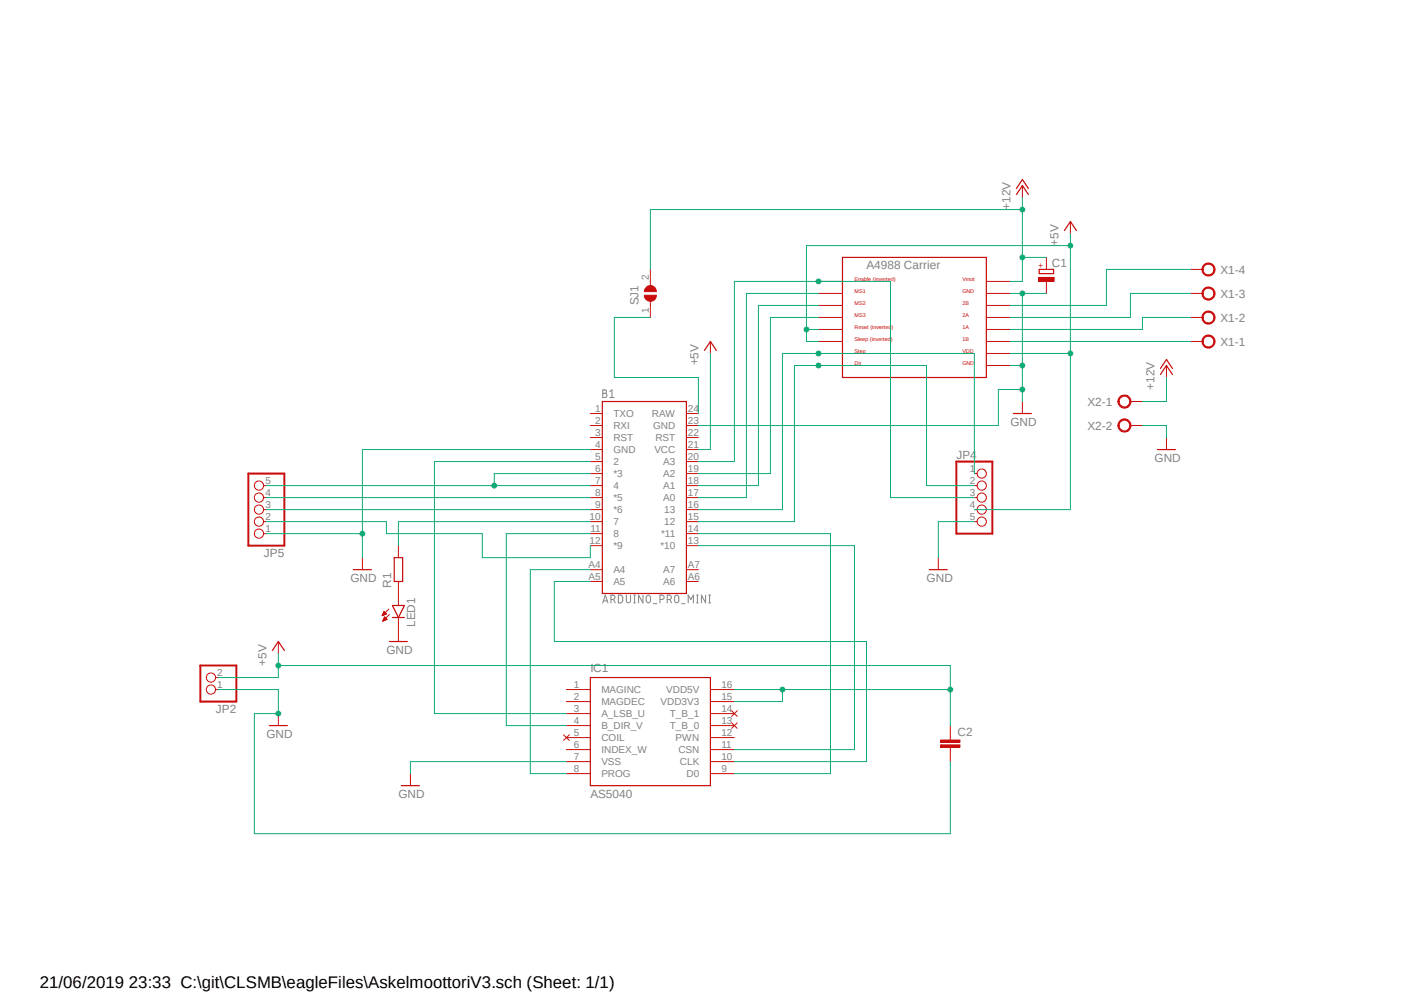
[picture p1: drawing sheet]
<svg xmlns="http://www.w3.org/2000/svg" width="297mm" height="210mm" viewBox="0 0 297 210" stroke-linecap="round" stroke-linejoin="round" font-family="sans-serif">
<path d="M41.3 36.9l222.9 139.5M264.2 36.9l-222.9 139.5" fill="none" stroke="#fff" stroke-width=".21"/>
<g fill="none" stroke="#808080" stroke-width=".21">
<path d="M127.5 82.5h.6a.37 .37 0 0 1 .2 .4 .37 .37 0 0 1-.3 .3h.2a.46 .46 0 0 1 .2 .5 .46 .46 0 0 1-.4 .4h-.5zM127.5 83.2h.5M129 84.1h.9M129 82.8l.5-.3v1.6M127.5 127.5l.6-1.6 .5 1.6M127.6 127.1h.8M129.2 126.8h.5a.47 .47 0 0 0 .4-.5 .47 .47 0 0 0-.4-.4h-.5v1.6M129.8 126.8l.3 .7M130.8 125.9h.7l.2 .4v.7l-.4 .5h-.5zM132.5 125.9v1.1a.45 .45 0 0 0 .3 .5 .45 .45 0 0 0 .5-.2l.1-1.4M134.1 125.9h.3M134.1 127.5h.3"/>
<path d="M134.2 125.9v1.6M136 125.9v1.6l-.9-1.6v1.6M136.9 125.9a.47 .47 0 0 1 .7 .4v.7a.47 .47 0 0 1-.4 .5 .47 .47 0 0 1-.5-.5v-.7zM138.2 127.7h.7M139.6 126.8h.4a.47 .47 0 0 0 .5-.5 .47 .47 0 0 0-.5-.4h-.4v1.6M141.1 126.8h.5a.47 .47 0 0 0 .5-.5 .47 .47 0 0 0-.5-.4h-.5v1.6M141.7 126.8l.4 .7M142.9 125.9a.44 .44 0 0 1 .7 .4v.7a.45 .45 0 0 1-.3 .5 .45 .45 0 0 1-.6-.2 1.26 1.26 0 0 1 .2-1.4zM144.2 127.7h.7M145.6 127.5v-1.6l.5 .9 .6-.9v1.6M147.4 125.9h.3M147.4 127.5h.3"/>
<path d="M147.5 125.9v1.6M149.3 125.9v1.6l-.9-1.6v1.6M149.9 125.9h.4M149.9 127.5h.4M150.1 125.9v1.6"/>
</g>
<path d="M178.2 54.4h30.5v25.4h-30.5zM127.4 84.9h17.8v40.6h-17.8zM124.9 143.3h25.4v22.9h-25.4z" fill="none" stroke="#c90d0c" stroke-width=".25"/>
<g fill="none" stroke="#c90d0c" stroke-width=".21">
<path d="M173.1 59.5h5.1M208.7 59.5h5M173.1 62.1h5.1M173.1 64.6h5.1M173.1 67.1h5.1M173.1 69.7h5.1M173.1 72.2h5.1M173.1 74.8h5.1M173.1 77.3h5.1M208.7 62.1h5M208.7 64.6h5M208.7 67.1h5"/>
<path d="M208.7 69.7h5M208.7 72.2h5M208.7 74.8h5M208.7 77.3h5M124.9 97.6h2.5M124.9 95.1h2.5M124.9 90h2.5M124.9 87.5h2.5M124.9 92.5h2.5M145.2 97.6h2.5M145.2 95.1h2.5M145.2 90h2.5"/>
<path d="M145.2 87.5h2.5M145.2 92.5h2.5M124.9 100.2h2.5M124.9 102.7h2.5M124.9 105.2h2.5M124.9 107.8h2.5M124.9 110.3h2.5M124.9 112.9h2.5M124.9 115.4h2.5M145.2 100.2h2.5M145.2 102.7h2.5M145.2 105.2h2.5"/>
<path d="M145.2 107.8h2.5M145.2 110.3h2.5M145.2 112.9h2.5M145.2 115.4h2.5M124.9 120.5h2.5M124.9 123h2.5M145.2 120.5h2.5M145.2 123h2.5M119.2 155.4l1.2 1.2M119.8 145.8h5.1M119.8 148.4h5.1M119.8 150.9h5.1"/>
<path d="M119.8 153.5h5.1M119.8 156h5.1M119.8 158.5h5.1M120.4 155.4l-1.2 1.2M150.3 145.8h5.1M150.3 148.4h5.1M150.3 150.9h5.1M150.3 153.5h5.1M150.3 156h5.1M150.3 158.5h5.1M154.8 152.9l1.2 1.2M154.8 150.3l1.2 1.2"/>
<path d="M156 152.9l-1.2 1.2M156 150.3l-1.2 1.2M119.8 161.1h5.1M119.8 163.6h5.1M150.3 161.1h5.1M150.3 163.6h5.1"/>
</g>
<path d="M254.6 71.3a1.39 1.39 0 0 1 2.2 .2 1.39 1.39 0 0 1-.8 2.1 1.39 1.39 0 0 1-1.7-1.4h.2a1.13 1.13 0 0 1 1.5-1.1 1.13 1.13 0 0 1 .4 1.9 1.13 1.13 0 0 1-1.8-.4l-.1-.4h-.2z" fill-rule="evenodd" fill="#c90d0c"/>
<path d="M251.8 72.2h2.6M254.6 71.3a1.39 1.39 0 0 1 2.2 .2 1.39 1.39 0 0 1-.8 2.1 1.39 1.39 0 0 1-1.7-1.4h.2a1.13 1.13 0 0 1 1.5-1.1 1.13 1.13 0 0 1 .4 1.9 1.13 1.13 0 0 1-1.8-.4l-.1-.4h-.2z" fill="none" stroke="#c90d0c" stroke-width=".21"/>
<path d="M254.6 66.3a1.4 1.4 0 0 1 2.2 .1 1.4 1.4 0 0 1-.8 2.1 1.4 1.4 0 0 1-1.7-1.4h.2a1.13 1.13 0 0 1 1.6-1 1.13 1.13 0 0 1 .3 1.8 1.13 1.13 0 0 1-1.8-.3l-.1-.5h-.2z" fill-rule="evenodd" fill="#c90d0c"/>
<path d="M251.8 67.1h2.6M254.6 66.3a1.4 1.4 0 0 1 2.2 .1 1.4 1.4 0 0 1-.8 2.1 1.4 1.4 0 0 1-1.7-1.4h.2a1.13 1.13 0 0 1 1.6-1 1.13 1.13 0 0 1 .3 1.8 1.13 1.13 0 0 1-1.8-.3l-.1-.5h-.2z" fill="none" stroke="#c90d0c" stroke-width=".21"/>
<path d="M254.6 61.2a1.4 1.4 0 0 1 2.2 .1 1.4 1.4 0 0 1-.8 2.1 1.4 1.4 0 0 1-1.7-1.3h.2a1.13 1.13 0 0 1 1.6-1.1 1.13 1.13 0 0 1 .3 1.9 1.13 1.13 0 0 1-1.8-.4l-.1-.4h-.2z" fill-rule="evenodd" fill="#c90d0c"/>
<path d="M251.8 62.1h2.6M254.6 61.2a1.4 1.4 0 0 1 2.2 .1 1.4 1.4 0 0 1-.8 2.1 1.4 1.4 0 0 1-1.7-1.3h.2a1.13 1.13 0 0 1 1.6-1.1 1.13 1.13 0 0 1 .3 1.9 1.13 1.13 0 0 1-1.8-.4l-.1-.4h-.2z" fill="none" stroke="#c90d0c" stroke-width=".21"/>
<path d="M254.6 56.1a1.4 1.4 0 0 1 2.2 .2 1.4 1.4 0 0 1-.8 2 1.4 1.4 0 0 1-1.7-1.3h.2a1.13 1.13 0 0 1 1.6-1.1 1.13 1.13 0 0 1 .3 1.9 1.13 1.13 0 0 1-1.8-.4l-.1-.4h-.2z" fill-rule="evenodd" fill="#c90d0c"/>
<path d="M216.3 39.2v2.6M226.4 46.9v2.5M251.8 57h2.6M254.6 56.1a1.4 1.4 0 0 1 2.2 .2 1.4 1.4 0 0 1-.8 2 1.4 1.4 0 0 1-1.7-1.3h.2a1.13 1.13 0 0 1 1.6-1.1 1.13 1.13 0 0 1 .3 1.9 1.13 1.13 0 0 1-1.8-.4l-.1-.4h-.2zM216.3 84.9v2.6M76.7 117.9v2.6" fill="none" stroke="#c90d0c" stroke-width=".21"/>
<path d="M215 39.9l1.3-1.9 1.3 1.9M215 41.1l1.3-1.9 1.3 1.9M219.8 57h3.1v.9h-3.1zM225.2 48.8l1.2-1.9 1.3 1.9M214.4 87.5h3.8M74.8 120.5h3.8" fill="none" stroke="#c90d0c" stroke-width=".25"/>
<path d="M219.7 58.7h3.3v.8h-3.3z" fill-rule="evenodd" fill="#c90d0c"/>
<g fill="none" stroke="#c90d0c" stroke-width=".21">
<path d="M219.7 58.7h3.3v.8h-3.3zM221.4 54.4v2.6M221.4 59.5v2.6M150.3 72.2v2.6M58.9 135.7v2.5M45.6 145.8h.6M45.6 143.3h.6M58.9 150.9v2.6M201 156v.5M201 158v.5"/>
<circle cx="44.6" cy="143.3" r=".98"/>
<circle cx="44.6" cy="145.8" r=".98"/>
</g>
<path d="M149 74.1l1.3-1.9 1.3 1.9M57.6 137.6l1.3-1.9 1.3 1.9M57 153.5h3.8" fill="none" stroke="#c90d0c" stroke-width=".25"/>
<path d="M42.4 140.8h7.6v7.6h-7.6z" fill="none" stroke="#c90d0c" stroke-width=".42"/>
<path d="M199 157.5h4.1v.5h-4.1z" fill-rule="evenodd" fill="#c90d0c"/>
<path d="M199 157.5h4.1v.5h-4.1z" fill="none" stroke="#c90d0c" stroke-width=".21"/>
<path d="M199 156.5h4.1v.5h-4.1z" fill-rule="evenodd" fill="#c90d0c"/>
<path d="M199 156.5h4.1v.5h-4.1zM201 153.5v2.5M201 158.5v2.6" fill="none" stroke="#c90d0c" stroke-width=".21"/>
<path d="M236.8 84a1.39 1.39 0 0 1 2.2 .2 1.39 1.39 0 0 1-.8 2.1 1.39 1.39 0 0 1-1.7-1.4h.2a1.13 1.13 0 0 1 1.6-1.1 1.13 1.13 0 0 1 .4 1.9 1.13 1.13 0 0 1-1.9-.4l-.1-.4h-.2z" fill-rule="evenodd" fill="#c90d0c"/>
<path d="M236.8 84a1.39 1.39 0 0 1 2.2 .2 1.39 1.39 0 0 1-.8 2.1 1.39 1.39 0 0 1-1.7-1.4h.2a1.13 1.13 0 0 1 1.6-1.1 1.13 1.13 0 0 1 .4 1.9 1.13 1.13 0 0 1-1.9-.4l-.1-.4h-.2zM239.1 84.9h2.6" fill="none" stroke="#c90d0c" stroke-width=".21"/>
<path d="M236.8 89.1a1.39 1.39 0 0 1 2.2 .2 1.39 1.39 0 0 1-.8 2.1 1.39 1.39 0 0 1-1.7-1.4h.2a1.13 1.13 0 0 1 1.6-1.1 1.13 1.13 0 0 1 .4 1.8 1.13 1.13 0 0 1-1.9-.3l-.1-.4h-.2z" fill-rule="evenodd" fill="#c90d0c"/>
<g fill="none" stroke="#c90d0c" stroke-width=".21">
<path d="M246.8 77.3v2.5M236.8 89.1a1.39 1.39 0 0 1 2.2 .2 1.39 1.39 0 0 1-.8 2.1 1.39 1.39 0 0 1-1.7-1.4h.2a1.13 1.13 0 0 1 1.6-1.1 1.13 1.13 0 0 1 .4 1.8 1.13 1.13 0 0 1-1.9-.3l-.1-.4h-.2zM239.1 90h2.6M246.8 92.5v2.6M55.8 102.7h.5M55.8 105.2h.5M55.8 107.8h.5M55.8 110.3h.5M55.8 112.9h.5M84.3 115.4v2.5M198.5 117.9v2.6M206.1 100.2h.6"/>
<path d="M206.1 102.7h.6M206.1 105.2h.6M206.1 107.8h.6M206.1 110.3h.6M80.9 130.2h.1M80.9 130.1h.3M80.9 130h.5M81 129.9h.6M81 131.3h.1M81 129.8h.7M81 131.2h.3M81.1 129.8h.5"/>
<path d="M81.1 131.1h.4M81.1 129.7h.4M81.1 131.1h.6M81.2 129.5h.2M81.2 131h.6M81.2 129.4h.1M81.2 130.9h.5M81.2 129.3l.5 .5-.8 .4zM81.2 130.8h.5M81.2 130.7h.4M81.3 130.6h.2M81.3 130.6h.1"/>
<path d="M81.4 130.5l.5 .5-.9 .4zM82.3 128.8l-1.4 1.4M82.4 130l-1.4 1.4M84.3 123v5.1M84.3 130.6v5.1"/>
<circle cx="54.8" cy="105.2" r=".98"/>
<circle cx="54.8" cy="110.3" r=".98"/>
<circle cx="54.8" cy="107.8" r=".98"/>
<circle cx="54.8" cy="102.7" r=".98"/>
<circle cx="54.8" cy="112.9" r=".98"/>
<circle cx="207.7" cy="100.2" r=".98"/>
<circle cx="207.7" cy="102.7" r=".98"/>
<circle cx="207.7" cy="105.2" r=".98"/>
<circle cx="207.7" cy="110.3" r=".98"/>
<circle cx="207.7" cy="107.8" r=".98"/>
</g>
<path d="M245.5 79.2l1.3-1.9 1.2 1.9M245.5 77.9l1.3-1.9 1.2 1.9M244.9 95.1h3.8M83.4 117.9h1.8v5.1h-1.8zM82.4 135.7h3.8M83 128.1h2.6l-1.3 2.5zM83 130.6h2.6M196.6 120.5h3.8" fill="none" stroke="#c90d0c" stroke-width=".25"/>
<path d="M202.3 97.6h7.6v15.3h-7.6zM52.5 100.2h7.7v15.2h-7.7z" fill="none" stroke="#c90d0c" stroke-width=".42"/>
<path d="M136.7 60.8a1.25 1.25 0 0 1 1.4-.3 1.25 1.25 0 0 1 .8 1.2h-2.6z" fill-rule="evenodd" fill="#c90d0c"/>
<path d="M136.7 60.8a1.25 1.25 0 0 1 1.4-.3 1.25 1.25 0 0 1 .8 1.2h-2.6z" fill="none" stroke="#c90d0c" stroke-width=".21"/>
<path d="M136.3 62.4h2.6a1.27 1.27 0 0 1-1.3 1.3 1.27 1.27 0 0 1-1.3-1.3z" fill-rule="evenodd" fill="#c90d0c"/>
<path d="M137.6 57v3.4M136.3 62.4h2.6a1.27 1.27 0 0 1-1.3 1.3 1.27 1.27 0 0 1-1.3-1.3zM137.6 63.7v3.4M86.8 163.6v2.6" fill="none" stroke="#c90d0c" stroke-width=".21"/>
<path d="M84.9 166.2h3.8" fill="none" stroke="#c90d0c" stroke-width=".25"/>
<path d="M251.8 57h-17.7v7.6h-20.4M213.7 62.1h2.6v22.8M213.7 72.2h38.1M213.7 77.3h2.6M251.8 62.1h-12.7v5h-25.4M251.8 67.1h-10.1v2.6h-28" fill="none" stroke="#0dab76" stroke-width=".21"/>
<circle cx="216.3" cy="77.3" r=".51" fill="#0dab76"/>
<g fill="none" stroke="#0dab76" stroke-width=".21">
<path d="M216.3 62.1h5.1"/>
<circle cx="216.3" cy="77.3" r=".51"/>
</g>
<circle cx="216.3" cy="62.1" r=".51" fill="#0dab76"/>
<g fill="none" stroke="#0dab76" stroke-width=".21">
<path d="M216.3 82.4h-5.1v7.6h-63.5"/>
<circle cx="216.3" cy="62.1" r=".51"/>
</g>
<circle cx="216.3" cy="82.4" r=".51" fill="#0dab76"/>
<g fill="none" stroke="#0dab76" stroke-width=".21">
<path d="M124.9 95.1h-48.2v22.8M56.3 112.9h20.4"/>
<circle cx="216.3" cy="82.4" r=".51"/>
</g>
<circle cx="76.7" cy="112.9" r=".51" fill="#0dab76"/>
<g fill="none" stroke="#0dab76" stroke-width=".21">
<path d="M46.2 145.8h12.7v5.1h-5.1v25.4h147.2v-15.2"/>
<circle cx="76.7" cy="112.9" r=".51"/>
</g>
<circle cx="58.9" cy="150.9" r=".51" fill="#0dab76"/>
<g fill="none" stroke="#0dab76" stroke-width=".21">
<path d="M226.4 49.4v25.4h-12.7M226.4 51.9h-55.8v20.3h2.5M170.6 69.7h2.5M241.7 90h5.1v2.5M206.1 110.3h-7.6v7.6M119.8 161.1h-33v2.5"/>
<circle cx="58.9" cy="150.9" r=".51"/>
</g>
<circle cx="170.6" cy="69.7" r=".51" fill="#0dab76"/>
<circle cx="170.6" cy="69.7" r=".51" fill="none" stroke="#0dab76" stroke-width=".21"/>
<circle cx="226.4" cy="51.9" r=".51" fill="#0dab76"/>
<g fill="none" stroke="#0dab76" stroke-width=".21">
<path d="M226.4 74.8v33h-20.3"/>
<circle cx="226.4" cy="51.9" r=".51"/>
</g>
<circle cx="226.4" cy="74.8" r=".51" fill="#0dab76"/>
<g fill="none" stroke="#0dab76" stroke-width=".21">
<path d="M150.3 74.8v20.3h-2.6M58.9 138.2v5.1h-12.7M155.4 145.8h45.6v7.7M165.5 145.8v2.6h-10.1"/>
<circle cx="226.4" cy="74.8" r=".51"/>
</g>
<circle cx="165.5" cy="145.8" r=".51" fill="#0dab76"/>
<g fill="none" stroke="#0dab76" stroke-width=".21">
<path d="M58.9 140.8h142.1v5"/>
<circle cx="165.5" cy="145.8" r=".51"/>
</g>
<circle cx="201" cy="145.8" r=".51" fill="#0dab76"/>
<circle cx="201" cy="145.8" r=".51" fill="none" stroke="#0dab76" stroke-width=".21"/>
<circle cx="58.9" cy="140.8" r=".51" fill="#0dab76"/>
<g fill="none" stroke="#0dab76" stroke-width=".21">
<path d="M188.4 59.5h-33v38.1h-7.7M173.1 62.1h-15.2v43.1h-10.2M173.1 64.6h-12.7v38.1h-12.7M173.1 67.1h-10.1v33.1h-15.3"/>
<circle cx="58.9" cy="140.8" r=".51"/>
</g>
<circle cx="173.1" cy="59.5" r=".51" fill="#0dab76"/>
<g fill="none" stroke="#0dab76" stroke-width=".21">
<path d="M188.4 59.5v45.7h17.7M206.1 74.8h-40.6v33h-17.8"/>
<circle cx="173.1" cy="59.5" r=".51"/>
</g>
<circle cx="173.1" cy="74.8" r=".51" fill="#0dab76"/>
<g fill="none" stroke="#0dab76" stroke-width=".21">
<path d="M206.1 74.8v25.4M196 102.7v-25.4h-27.9v33h-20.4"/>
<circle cx="173.1" cy="74.8" r=".51"/>
</g>
<circle cx="173.1" cy="77.3" r=".51" fill="#0dab76"/>
<g fill="none" stroke="#0dab76" stroke-width=".21">
<path d="M216.3 41.8v17.7h-2.6M216.3 54.4h5.1M196 102.7h10.1"/>
<circle cx="173.1" cy="77.3" r=".51"/>
</g>
<circle cx="216.3" cy="54.4" r=".51" fill="#0dab76"/>
<g fill="none" stroke="#0dab76" stroke-width=".21">
<path d="M137.6 44.3h78.7"/>
<circle cx="216.3" cy="54.4" r=".51"/>
</g>
<circle cx="216.3" cy="44.3" r=".51" fill="#0dab76"/>
<g fill="none" stroke="#0dab76" stroke-width=".21">
<path d="M137.6 44.3v12.7M246.8 79.8v5.1h-5.1M124.9 97.6h-33v53.3h27.9M56.3 102.7h68.6M124.9 100.2h-20.3v2.5M147.7 115.4h33.1v43.1h-25.4M124.9 123h-7.6v12.7h66v25.4h-27.9M124.9 120.5h-12.7v43.1h7.6"/>
<circle cx="216.3" cy="44.3" r=".51"/>
</g>
<circle cx="104.6" cy="102.7" r=".51" fill="#0dab76"/>
<g fill="none" stroke="#0dab76" stroke-width=".21">
<path d="M137.6 67.1h-7.6v12.7h17.7v7.7M56.3 105.2h68.6M56.3 107.8h68.6M56.3 110.3h25.4v2.6h20.3v5h22.9v-2.5M124.9 112.9h-17.8v40.6h12.7M124.9 110.3h-40.6v5.1M147.7 112.9h28v50.7h-20.3"/>
<circle cx="104.6" cy="102.7" r=".51"/>
</g>
<text font-size="3.6" x="8.4" y="208.9">21/06/2019 23:33 C:\git\CLSMB\eagleFiles\AskelmoottoriV3.sch (Sheet: 1/1)</text>
<g font-size="2.5" fill="#808080">
<text x="213.7" y="44.3" transform="rotate(-90 213.7 44.3)">+12V</text>
<text x="223.9" y="51.9" transform="rotate(-90 223.9 51.9)">+5V</text>
<text x="183.3" y="57">A4988 Carrier</text>
<text x="222.5" y="56.5">C1</text>
<text x="258.2" y="57.9">X1-4</text>
<text x="135" y="64.6" transform="rotate(-90 135 64.6)">SJ1</text>
<text x="258.2" y="63">X1-3</text>
<text x="258.2" y="68">X1-2</text>
<text x="147.7" y="77.3" transform="rotate(-90 147.7 77.3)">+5V</text>
<text x="258.2" y="73.1">X1-1</text>
<text x="244.2" y="82.4" transform="rotate(-90 244.2 82.4)">+12V</text>
<text x="230" y="85.8">X2-1</text>
<text x="213.7" y="90">GND</text>
<text x="230" y="90.9">X2-2</text>
<text x="202.3" y="97">JP4</text>
<text x="244.2" y="97.6">GND</text>
<text x="55.8" y="117.8">JP5</text>
<text x="74.1" y="123">GND</text>
<text x="82.8" y="124.3" transform="rotate(-90 82.8 124.3)">R1</text>
<text x="196" y="123">GND</text>
<text x="87.8" y="132.6" transform="rotate(-90 87.8 132.6)">LED1</text>
<text x="56.3" y="140.8" transform="rotate(-90 56.3 140.8)">+5V</text>
<text x="81.7" y="138.2">GND</text>
<text x="124.9" y="142">IC1</text>
<text x="45.7" y="150.8">JP2</text>
<text x="202.6" y="155.6">C2</text>
<text x="56.3" y="156">GND</text>
<text x="84.3" y="168.7">GND</text>
<text x="124.9" y="168.7">AS5040</text>
</g>
<g font-size="2.1" fill="#808080">
<text x="137.2" y="59.2" transform="rotate(-90 137.2 59.2)">2</text>
<text x="137.2" y="66.2" transform="rotate(-90 137.2 66.2)">1</text>
<text x="125.9" y="89.7">2</text>
<text x="125.9" y="87.1">1</text>
<text x="129.8" y="88.2">TXO</text>
<text x="137.9" y="88.2">RAW</text>
<text x="145.5" y="89.7">23</text>
<text x="145.5" y="87.1">24</text>
<text x="125.9" y="94.7">4</text>
<text x="125.9" y="92.2">3</text>
<text x="129.8" y="95.8">GND</text>
<text x="129.8" y="93.3">RST</text>
<text x="129.8" y="90.8">RXI</text>
<text x="138.2" y="90.8">GND</text>
<text x="138.4" y="95.8">VCC</text>
<text x="138.6" y="93.3">RST</text>
<text x="145.5" y="92.2">22</text>
<text x="145.5" y="94.7">21</text>
<text x="125.9" y="97.2">5</text>
<text x="125.9" y="99.8">6</text>
<text x="129.8" y="98.4">2</text>
<text x="129.8" y="100.9">*3</text>
<text x="140.3" y="100.9">A2</text>
<text x="140.3" y="98.4">A3</text>
<text x="145.5" y="99.8">19</text>
<text x="145.5" y="97.2">20</text>
<text x="205.1" y="99.8">1</text>
<text x="56.1" y="107.4">3</text>
<text x="56.1" y="104.9">4</text>
<text x="56.1" y="102.3">5</text>
<text x="125.9" y="102.3">7</text>
<text x="125.9" y="104.9">8</text>
<text x="125.9" y="107.4">9</text>
<text x="129.8" y="103.5">4</text>
<text x="129.8" y="106">*5</text>
<text x="140.3" y="106">A0</text>
<text x="140.3" y="103.5">A1</text>
<text x="145.5" y="107.4">16</text>
<text x="145.5" y="104.9">17</text>
<text x="145.5" y="102.3">18</text>
<text x="205.1" y="102.3">2</text>
<text x="205.1" y="104.9">3</text>
<text x="205.1" y="107.4">4</text>
<text x="56.1" y="112.5">1</text>
<text x="56.1" y="109.9">2</text>
<text x="124.7" y="109.9">10</text>
<text x="124.9" y="112.5">11</text>
<text x="129.8" y="108.5">*6</text>
<text x="129.8" y="111.1">7</text>
<text x="129.8" y="113.6">8</text>
<text x="139.9" y="113.6">*11</text>
<text x="140.5" y="111.1">12</text>
<text x="140.5" y="108.5">13</text>
<text x="145.5" y="112.5">14</text>
<text x="145.5" y="109.9">15</text>
<text x="205.1" y="109.9">5</text>
<text x="124.7" y="115">12</text>
<text x="129.8" y="116.2">*9</text>
<text x="139.7" y="116.2">*10</text>
<text x="145.5" y="115">13</text>
<text x="124.5" y="120.1">A4</text>
<text x="124.5" y="122.6">A5</text>
<text x="129.8" y="121.2">A4</text>
<text x="129.8" y="123.8">A5</text>
<text x="140.3" y="121.2">A7</text>
<text x="140.3" y="123.8">A6</text>
<text x="145.5" y="120.1">A7</text>
<text x="145.5" y="122.6">A6</text>
<text x="46" y="143">2</text>
<text x="46" y="145.5">1</text>
<text x="121.4" y="145.5">1</text>
<text x="121.4" y="148">2</text>
<text x="127.2" y="146.6">MAGINC</text>
<text x="127.2" y="149.1">MAGDEC</text>
<text x="139.7" y="149.1">VDD3V3</text>
<text x="140.9" y="146.6">VDD5V</text>
<text x="152.6" y="148">15</text>
<text x="152.6" y="145.5">16</text>
<text x="121.4" y="150.6">3</text>
<text x="121.4" y="153.1">4</text>
<text x="121.4" y="155.7">5</text>
<text x="127.2" y="151.7">A_LSB_U</text>
<text x="127.2" y="154.2">B_DIR_V</text>
<text x="141.7" y="154.2">T_B_0</text>
<text x="141.7" y="151.7">T_B_1</text>
<text x="152.6" y="155.7">12</text>
<text x="152.6" y="153.1">13</text>
<text x="152.6" y="150.6">14</text>
<text x="121.4" y="158.2">6</text>
<text x="121.4" y="160.7">7</text>
<text x="127.2" y="156.8">COIL</text>
<text x="127.2" y="159.3">INDEX_W</text>
<text x="127.2" y="161.8">VSS</text>
<text x="142.9" y="156.8">PWN</text>
<text x="143.5" y="159.3">CSN</text>
<text x="143.8" y="161.8">CLK</text>
<text x="152.6" y="160.7">10</text>
<text x="152.6" y="158.2">11</text>
<text x="121.4" y="163.3">8</text>
<text x="127.2" y="164.4">PROG</text>
<text x="145.2" y="164.4">D0</text>
<text x="152.6" y="163.3">9</text>
</g>
<text font-size="1.8" fill="#c90d0c" x="220.8" y="56.6" transform="rotate(-90 220.8 56.6)">+</text>
<g font-size="1.1" fill="#c90d0c">
<text x="180.8" y="59.5">Enable (inverted)</text>
<text x="203.6" y="59.5">Vmot</text>
<text x="180.8" y="62.1">MS1</text>
<text x="180.8" y="64.6">MS2</text>
<text x="203.6" y="62.1">GND</text>
<text x="203.6" y="64.6">2B</text>
<text x="180.8" y="67.1">MS3</text>
<text x="180.8" y="69.7">Reset (inverted)</text>
<text x="203.6" y="67.1">2A</text>
<text x="203.6" y="69.7">1A</text>
<text x="180.8" y="72.2">Sleep (inverted)</text>
<text x="180.8" y="74.8">Step</text>
<text x="180.8" y="77.3">Dir</text>
<text x="203.6" y="77.3">GND</text>
<text x="203.6" y="74.8">VDD</text>
<text x="203.6" y="72.2">1B</text>
</g>
</svg>
